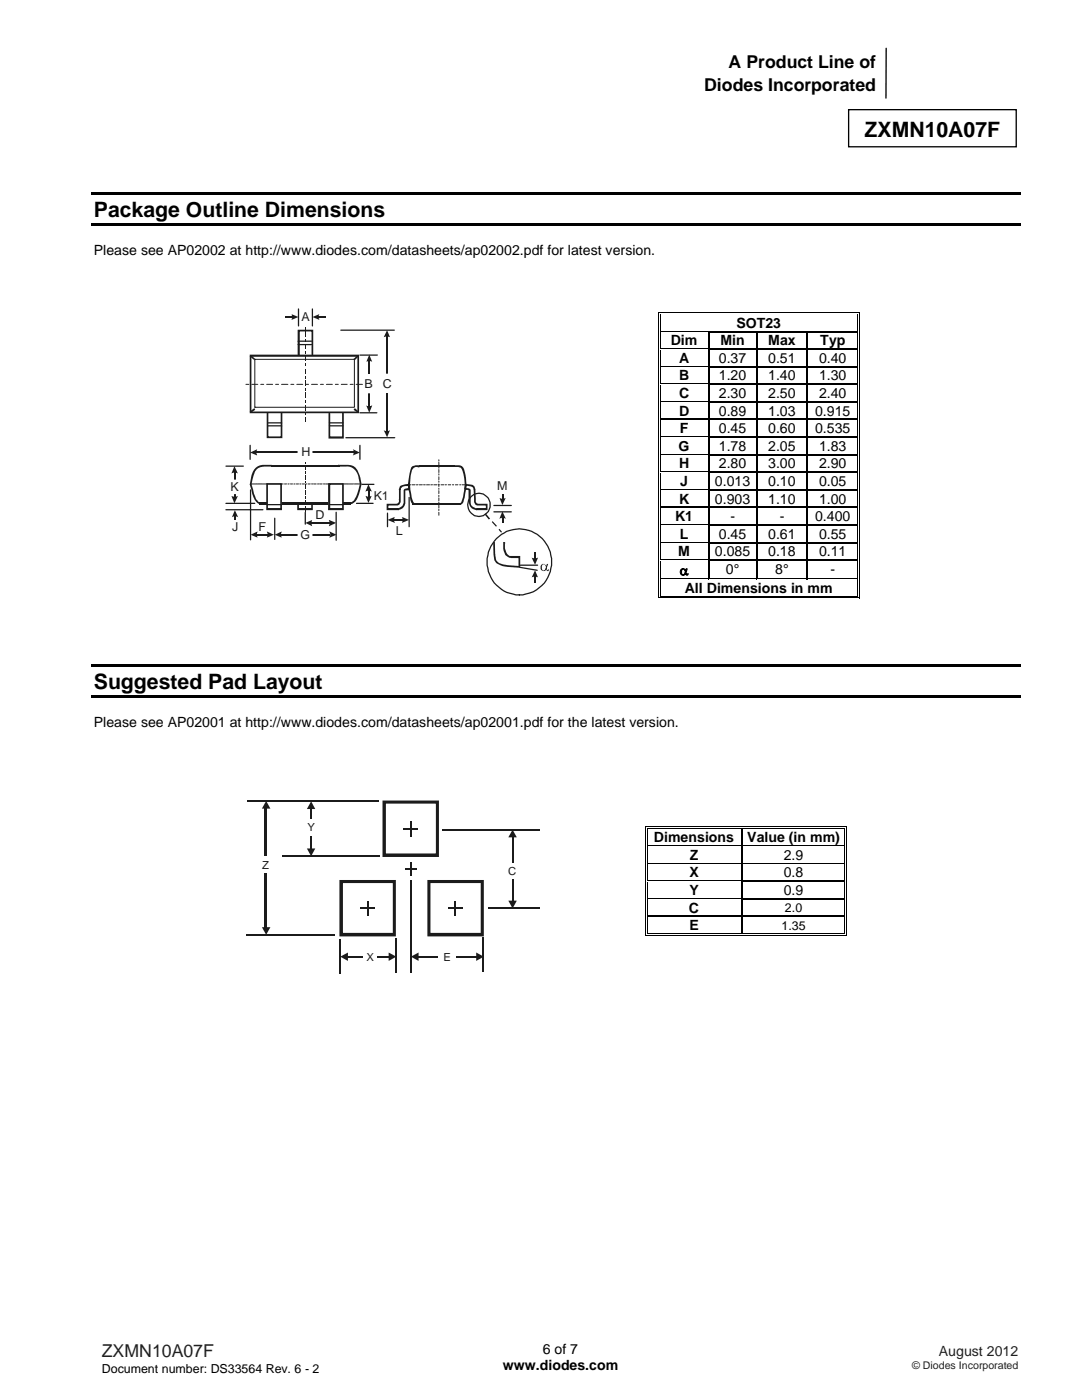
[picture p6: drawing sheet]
<svg xmlns="http://www.w3.org/2000/svg" width="216mm" height="279mm" viewBox="0 0 216 279" stroke-linecap="round" stroke-linejoin="round" font-family="sans-serif">
<path d="M169.3 21.9h33.5v7.4h-33.5z" fill="none" stroke="#000" stroke-width=".26"/>
<g fill="#fff">
<path d="M174 9.8h5.3v5.9h-5.3z"/>
<path d="M174.2 11.1h4.3v5.8h-4.3z"/>
<path d="M178.1 18.8h23.6v2h-23.6z"/>
</g>
<path d="M176.8 9.6v10" fill="none" stroke="#000" stroke-width=".26"/>
<path d="M18.2 38.4h185.5v.5h-185.5zM18.2 44.5h185.5v.5h-185.5zM18.2 132.6h185.5v.6h-185.5zM18.2 138.7h185.5v.6h-185.5z" fill="#000"/>
<g fill="#fff">
<path d="M131.8 62.8h39.2v3.2h-39.2z"/>
<path d="M131.9 62.8h39v3.2h-39z"/>
</g>
<path d="M131.3 62.3h.2v.5h-.2zM131.3 62.3h.5v.1h-.5zM131.7 62.6h.1v.2h-.1z" fill="#000"/>
<path d="M131.8 62.4h39.2M131.8 62.7h39.2" fill="none" stroke="#000" stroke-width=".2"/>
<path d="M131.8 62.8h39.2z" fill="#fff"/>
<path d="M171 62.3h.5v.1h-.5zM171 62.6h.2v.2h-.2zM171.3 62.3h.2v.5h-.2z" fill="#000"/>
<path d="M131.4 62.8v3.2M131.7 62.8v3.2M171.1 62.8v3.2M171.4 62.8v3.2" fill="none" stroke="#000" stroke-width=".2"/>
<g fill="#fff">
<path d="M131.8 66.3h9.5v3.3h-9.5z"/>
<path d="M131.9 66.3h9.2v3.3h-9.2z"/>
</g>
<path d="M131.3 66h.2v.3h-.2zM131.7 66h.1v.3h-.1z" fill="#000"/>
<path d="M131.8 66.2h9.5" fill="none" stroke="#000" stroke-width=".25"/>
<path d="M131.8 66.3h9.5z" fill="#fff"/>
<path d="M141.3 66h.3v.3h-.3zM150.8 66h.3v.3h-.3zM161 66h.2v.3h-.2zM171 66h.2v.3h-.2zM171.3 66h.2v.3h-.2z" fill="#000"/>
<path d="M141.4 66.3v3.3M141.6 66.2h9.2M151 66.3v3.3M151.1 66.2h9.9M161.1 66.3v3.3M161.2 66.2h9.8" fill="none" stroke="#000" stroke-width=".25"/>
<path d="M131.4 66.3v3.3M131.7 66.3v3.3M171.1 66.3v3.3M171.4 66.3v3.3" fill="none" stroke="#000" stroke-width=".2"/>
<g fill="#fff">
<path d="M131.8 69.8h9.5v3.3h-9.5z"/>
<path d="M131.9 69.8h9.2v3.3h-9.2z"/>
</g>
<path d="M131.3 69.6h.2v.2h-.2zM131.7 69.6h.1v.2h-.1z" fill="#000"/>
<path d="M131.8 69.7h9.5" fill="none" stroke="#000" stroke-width=".25"/>
<path d="M131.8 69.8h9.5z" fill="#fff"/>
<path d="M141.3 69.6h.3v.2h-.3zM150.8 69.6h.3v.2h-.3zM161 69.6h.2v.2h-.2zM171 69.6h.2v.2h-.2zM171.3 69.6h.2v.2h-.2z" fill="#000"/>
<path d="M141.4 69.8v3.3M141.6 69.7h9.2M151 69.8v3.3M151.1 69.7h9.9M161.1 69.8v3.3M161.2 69.7h9.8" fill="none" stroke="#000" stroke-width=".25"/>
<path d="M131.4 69.8v3.3M131.7 69.8v3.3M171.1 69.8v3.3M171.4 69.8v3.3" fill="none" stroke="#000" stroke-width=".2"/>
<g fill="#fff">
<path d="M131.8 73.3h9.5v3.3h-9.5z"/>
<path d="M131.9 73.3h9.2v3.3h-9.2z"/>
</g>
<path d="M131.3 73.1h.2v.2h-.2zM131.7 73.1h.1v.2h-.1z" fill="#000"/>
<path d="M131.8 73.2h9.5" fill="none" stroke="#000" stroke-width=".25"/>
<path d="M131.8 73.3h9.5z" fill="#fff"/>
<path d="M141.3 73.1h.3v.2h-.3zM150.8 73.1h.3v.2h-.3zM161 73.1h.2v.2h-.2zM171 73.1h.2v.2h-.2zM171.3 73.1h.2v.2h-.2z" fill="#000"/>
<path d="M141.4 73.3v3.3M141.6 73.2h9.2M151 73.3v3.3M151.1 73.2h9.9M161.1 73.3v3.3M161.2 73.2h9.8" fill="none" stroke="#000" stroke-width=".25"/>
<path d="M131.4 73.3v3.3M131.7 73.3v3.3M171.1 73.3v3.3M171.4 73.3v3.3" fill="none" stroke="#000" stroke-width=".2"/>
<g fill="#fff">
<path d="M131.8 76.8h9.5v3.3h-9.5z"/>
<path d="M131.9 76.8h9.2v3.3h-9.2z"/>
</g>
<path d="M131.3 76.6h.2v.2h-.2zM131.7 76.6h.1v.2h-.1z" fill="#000"/>
<path d="M131.8 76.7h9.5" fill="none" stroke="#000" stroke-width=".25"/>
<path d="M131.8 76.8h9.5z" fill="#fff"/>
<path d="M141.3 76.6h.3v.2h-.3zM150.8 76.6h.3v.2h-.3zM161 76.6h.2v.2h-.2zM171 76.6h.2v.2h-.2zM171.3 76.6h.2v.2h-.2z" fill="#000"/>
<path d="M141.4 76.8v3.3M141.6 76.7h9.2M151 76.8v3.3M151.1 76.7h9.9M161.1 76.8v3.3M161.2 76.7h9.8" fill="none" stroke="#000" stroke-width=".25"/>
<path d="M131.4 76.8v3.3M131.7 76.8v3.3M171.1 76.8v3.3M171.4 76.8v3.3" fill="none" stroke="#000" stroke-width=".2"/>
<g fill="#fff">
<path d="M131.8 80.3h9.5v3.3h-9.5z"/>
<path d="M131.9 80.3h9.2v3.3h-9.2z"/>
</g>
<path d="M131.3 80.1h.2v.2h-.2zM131.7 80.1h.1v.2h-.1z" fill="#000"/>
<path d="M131.8 80.2h9.5" fill="none" stroke="#000" stroke-width=".25"/>
<path d="M131.8 80.3h9.5z" fill="#fff"/>
<path d="M141.3 80.1h.3v.2h-.3zM150.8 80.1h.3v.2h-.3zM161 80.1h.2v.2h-.2zM171 80.1h.2v.2h-.2zM171.3 80.1h.2v.2h-.2z" fill="#000"/>
<path d="M141.4 80.3v3.3M141.6 80.2h9.2M151 80.3v3.3M151.1 80.2h9.9M161.1 80.3v3.3M161.2 80.2h9.8" fill="none" stroke="#000" stroke-width=".25"/>
<path d="M131.4 80.3v3.3M131.7 80.3v3.3M171.1 80.3v3.3M171.4 80.3v3.3" fill="none" stroke="#000" stroke-width=".2"/>
<g fill="#fff">
<path d="M131.8 83.9h9.5v3.2h-9.5z"/>
<path d="M131.9 83.9h9.2v3.2h-9.2z"/>
</g>
<path d="M131.3 83.6h.2v.3h-.2zM131.7 83.6h.1v.3h-.1z" fill="#000"/>
<path d="M131.8 83.7h9.5" fill="none" stroke="#000" stroke-width=".25"/>
<path d="M131.8 83.8l9.5 .1z" fill="#fff"/>
<path d="M141.3 83.6h.3v.3h-.3zM150.8 83.6h.3v.3h-.3zM161 83.6h.2v.3h-.2zM171 83.6h.2v.3h-.2zM171.3 83.6h.2v.3h-.2z" fill="#000"/>
<path d="M141.4 83.9v3.2M141.6 83.7h9.2M151 83.9v3.2M151.1 83.7h9.9M161.1 83.9v3.2M161.2 83.7h9.8" fill="none" stroke="#000" stroke-width=".25"/>
<path d="M131.4 83.9v3.2M131.7 83.9v3.2M171.1 83.9v3.2M171.4 83.9v3.2" fill="none" stroke="#000" stroke-width=".2"/>
<g fill="#fff">
<path d="M131.8 87.4h9.5v3.2h-9.5z"/>
<path d="M131.9 87.4h9.2v3.2h-9.2z"/>
</g>
<path d="M131.3 87.1h.2v.3h-.2zM131.7 87.1h.1v.3h-.1z" fill="#000"/>
<path d="M131.8 87.2h9.5" fill="none" stroke="#000" stroke-width=".25"/>
<path d="M131.8 87.4h9.5z" fill="#fff"/>
<path d="M141.3 87.1h.3v.3h-.3zM150.8 87.1h.3v.3h-.3zM161 87.1h.2v.3h-.2zM171 87.1h.2v.3h-.2zM171.3 87.1h.2v.3h-.2z" fill="#000"/>
<path d="M141.4 87.4v3.2M141.6 87.2h9.2M151 87.4v3.2M151.1 87.2h9.9M161.1 87.4v3.2M161.2 87.2h9.8" fill="none" stroke="#000" stroke-width=".25"/>
<path d="M131.4 87.4v3.2M131.7 87.4v3.2M171.1 87.4v3.2M171.4 87.4v3.2" fill="none" stroke="#000" stroke-width=".2"/>
<g fill="#fff">
<path d="M131.8 90.9h9.5v3.2h-9.5z"/>
<path d="M131.9 90.9h9.2v3.2h-9.2z"/>
</g>
<path d="M131.3 90.6h.2v.3h-.2zM131.7 90.6h.1v.3h-.1z" fill="#000"/>
<path d="M131.8 90.7h9.5" fill="none" stroke="#000" stroke-width=".25"/>
<path d="M131.8 90.9h9.5z" fill="#fff"/>
<path d="M141.3 90.6h.3v.3h-.3zM150.8 90.6h.3v.3h-.3zM161 90.6h.2v.3h-.2zM171 90.6h.2v.3h-.2zM171.3 90.6h.2v.3h-.2z" fill="#000"/>
<path d="M141.4 90.9v3.2M141.6 90.7h9.2M151 90.9v3.2M151.1 90.7h9.9M161.1 90.9v3.2M161.2 90.7h9.8" fill="none" stroke="#000" stroke-width=".25"/>
<path d="M131.4 90.9v3.2M131.7 90.9v3.2M171.1 90.9v3.2M171.4 90.9v3.2" fill="none" stroke="#000" stroke-width=".2"/>
<g fill="#fff">
<path d="M131.8 94.4h9.5v3.2h-9.5z"/>
<path d="M131.9 94.4h9.2v3.2h-9.2z"/>
</g>
<path d="M131.3 94.1h.2v.3h-.2zM131.7 94.1h.1v.3h-.1z" fill="#000"/>
<path d="M131.8 94.3h9.5" fill="none" stroke="#000" stroke-width=".25"/>
<path d="M131.8 94.4h9.5z" fill="#fff"/>
<path d="M141.3 94.1h.3v.3h-.3zM150.8 94.1h.3v.3h-.3zM161 94.1h.2v.3h-.2zM171 94.1h.2v.3h-.2zM171.3 94.1h.2v.3h-.2z" fill="#000"/>
<path d="M141.4 94.4v3.2M141.6 94.3h9.2M151 94.4v3.2M151.1 94.3h9.9M161.1 94.4v3.2M161.2 94.3h9.8" fill="none" stroke="#000" stroke-width=".25"/>
<path d="M131.4 94.4v3.2M131.7 94.4v3.2M171.1 94.4v3.2M171.4 94.4v3.2" fill="none" stroke="#000" stroke-width=".2"/>
<g fill="#fff">
<path d="M131.8 97.9h9.5v3.2h-9.5z"/>
<path d="M131.9 97.9h9.2v3.2h-9.2z"/>
</g>
<path d="M131.3 97.6h.2v.3h-.2zM131.7 97.6h.1v.3h-.1z" fill="#000"/>
<path d="M131.8 97.7h9.5" fill="none" stroke="#000" stroke-width=".25"/>
<path d="M131.8 97.9h9.5z" fill="#fff"/>
<path d="M141.3 97.6h.3v.3h-.3zM150.8 97.6h.3v.3h-.3zM161 97.6h.2v.3h-.2zM171 97.6h.2v.3h-.2zM171.3 97.6h.2v.3h-.2z" fill="#000"/>
<path d="M141.4 97.9v3.2M141.6 97.7h9.2M151 97.9v3.2M151.1 97.7h9.9M161.1 97.9v3.2M161.2 97.7h9.8" fill="none" stroke="#000" stroke-width=".25"/>
<path d="M131.4 97.9v3.2M131.7 97.9v3.2M171.1 97.9v3.2M171.4 97.9v3.2" fill="none" stroke="#000" stroke-width=".2"/>
<g fill="#fff">
<path d="M131.8 101.4h9.5v3.2h-9.5z"/>
<path d="M131.9 101.4h9.2v3.2h-9.2z"/>
</g>
<path d="M131.3 101.1h.2v.3h-.2zM131.7 101.1h.1v.3h-.1z" fill="#000"/>
<path d="M131.8 101.3h9.5" fill="none" stroke="#000" stroke-width=".25"/>
<path d="M131.8 101.4h9.5z" fill="#fff"/>
<path d="M141.3 101.1h.3v.3h-.3zM150.8 101.1h.3v.3h-.3zM161 101.1h.2v.3h-.2zM171 101.1h.2v.3h-.2zM171.3 101.1h.2v.3h-.2z" fill="#000"/>
<path d="M141.4 101.4v3.2M141.6 101.3h9.2M151 101.4v3.2M151.1 101.3h9.9M161.1 101.4v3.2M161.2 101.3h9.8" fill="none" stroke="#000" stroke-width=".25"/>
<path d="M131.4 101.4v3.2M131.7 101.4v3.2M171.1 101.4v3.2M171.4 101.4v3.2" fill="none" stroke="#000" stroke-width=".2"/>
<g fill="#fff">
<path d="M131.8 104.9h9.5v3.3h-9.5z"/>
<path d="M131.9 104.9h9.2v3.3h-9.2z"/>
</g>
<path d="M131.3 104.6h.2v.3h-.2zM131.7 104.6h.1v.3h-.1z" fill="#000"/>
<path d="M131.8 104.8h9.5" fill="none" stroke="#000" stroke-width=".25"/>
<path d="M131.8 104.9h9.5z" fill="#fff"/>
<path d="M141.3 104.6h.3v.3h-.3zM150.8 104.6h.3v.3h-.3zM161 104.6h.2v.3h-.2zM171 104.6h.2v.3h-.2zM171.3 104.6h.2v.3h-.2z" fill="#000"/>
<path d="M141.4 104.9v3.3M141.6 104.8h9.2M151 104.9v3.3M151.1 104.8h9.9M161.1 104.9v3.3M161.2 104.8h9.8" fill="none" stroke="#000" stroke-width=".25"/>
<path d="M131.4 104.9v3.3M131.7 104.9v3.3M171.1 104.9v3.3M171.4 104.9v3.3" fill="none" stroke="#000" stroke-width=".2"/>
<g fill="#fff">
<path d="M131.8 108.4h9.5v3.3h-9.5z"/>
<path d="M131.9 108.4h9.2v3.3h-9.2z"/>
</g>
<path d="M131.3 108.2h.2v.2h-.2zM131.7 108.2h.1v.2h-.1z" fill="#000"/>
<path d="M131.8 108.3h9.5" fill="none" stroke="#000" stroke-width=".25"/>
<path d="M131.8 108.4h9.5z" fill="#fff"/>
<path d="M141.3 108.2h.3v.2h-.3zM150.8 108.2h.3v.2h-.3zM161 108.2h.2v.2h-.2zM171 108.2h.2v.2h-.2zM171.3 108.2h.2v.2h-.2z" fill="#000"/>
<path d="M141.4 108.4v3.3M141.6 108.3h9.2M151 108.4v3.3M151.1 108.3h9.9M161.1 108.4v3.3M161.2 108.3h9.8" fill="none" stroke="#000" stroke-width=".25"/>
<path d="M131.4 108.4v3.3M131.7 108.4v3.3M171.1 108.4v3.3M171.4 108.4v3.3" fill="none" stroke="#000" stroke-width=".2"/>
<g fill="#fff">
<path d="M131.8 111.9h9.5v3.5h-9.5z"/>
<path d="M131.9 111.9h9.2v3.5h-9.2z"/>
</g>
<path d="M131.3 111.7h.2v.3h-.2zM131.7 111.7h.1v.3h-.1z" fill="#000"/>
<path d="M131.8 111.8h9.5" fill="none" stroke="#000" stroke-width=".25"/>
<path d="M131.8 111.9l9.5 .1z" fill="#fff"/>
<path d="M141.3 111.7h.3v.3h-.3zM150.8 111.7h.3v.3h-.3zM161 111.7h.2v.3h-.2zM171 111.7h.2v.3h-.2zM171.3 111.7h.2v.3h-.2z" fill="#000"/>
<path d="M141.4 112v3.4M141.6 111.8h9.2M151 112v3.4M151.1 111.8h9.9M161.1 112v3.4M161.2 111.8h9.8" fill="none" stroke="#000" stroke-width=".25"/>
<path d="M131.4 112v3.4M131.7 112v3.4M171.1 112v3.4M171.4 112v3.4" fill="none" stroke="#000" stroke-width=".2"/>
<g fill="#fff">
<path d="M131.8 115.7h39.2v3.2h-39.2z"/>
<path d="M131.9 115.7h39v3.2h-39z"/>
</g>
<path d="M131.3 115.4h.2v.3h-.2zM131.7 115.4h.1v.3h-.1z" fill="#000"/>
<path d="M131.8 115.5h9.5" fill="none" stroke="#000" stroke-width=".25"/>
<path d="M131.8 115.6l9.8 .1z" fill="#fff"/>
<path d="M141.3 115.5h9.5" fill="none" stroke="#000" stroke-width=".25"/>
<path d="M141.6 115.6l9.5 .1z" fill="#fff"/>
<path d="M150.8 115.5h10.2" fill="none" stroke="#000" stroke-width=".25"/>
<path d="M151.1 115.6l10.1 .1z" fill="#fff"/>
<path d="M161 115.5h10" fill="none" stroke="#000" stroke-width=".25"/>
<path d="M161.2 115.6l9.8 .1z" fill="#fff"/>
<path d="M131.3 119.3h.5v.1h-.5zM131.7 118.9h.1v.2h-.1zM171 115.4h.2v.3h-.2zM171 119.3h.5v.1h-.5zM171 118.9h.2v.2h-.2zM171.3 115.4h.2v.3h-.2zM171.3 118.9h.2v.5h-.2z" fill="#000"/>
<path d="M131.4 115.7v3.7M131.7 115.7v3.2M131.8 119.3h39.2M131.8 119h39.2M171.1 115.7v3.2M171.4 115.7v3.2" fill="none" stroke="#000" stroke-width=".2"/>
<g fill="#fff">
<path d="M129.3 165.5h18.6v3.2h-18.6z"/>
<path d="M129.7 165.5h17.6v3.2h-17.6z"/>
</g>
<path d="M128.7 165h.2v.5h-.2zM128.7 165h.5v.1h-.5zM129.1 165.3h.1v.2h-.1z" fill="#000"/>
<path d="M129.2 165h18.7M129.2 165.4h18.7" fill="none" stroke="#000" stroke-width=".2"/>
<path d="M129.2 165.5h18.7z" fill="#fff"/>
<path d="M147.9 165.5h.3zM147.9 165h.5v.1h-.5zM147.9 165.3h.5v.2h-.5zM168.4 165h.5v.1h-.5zM168.4 165.3h.2v.2h-.2zM168.8 165h.1v.5h-.1z" fill="#000"/>
<path d="M128.8 165.5v3.2M129.2 165.5v3.2M148.4 165h20M148.4 165.4h20M168.5 165.5v3.2M168.8 165.5v3.2" fill="none" stroke="#000" stroke-width=".2"/>
<path d="M148 165.5v3.2" fill="none" stroke="#000" stroke-width=".25"/>
<g fill="#fff">
<path d="M129.3 169h18.6v3.2h-18.6z"/>
<path d="M129.7 169h17.6v3.2h-17.6z"/>
<path d="M148.2 169h20.2v3.2h-20.2z"/>
<path d="M148.7 169h19.3v3.2h-19.3z"/>
</g>
<path d="M128.7 168.7h.2v.3h-.2zM129.1 168.7h.1v.3h-.1z" fill="#000"/>
<path d="M129.2 168.8h18.7" fill="none" stroke="#000" stroke-width=".25"/>
<path d="M129.2 169h18.7z" fill="#fff"/>
<path d="M147.9 168.7h.3v.3h-.3z" fill="#000"/>
<path d="M148.2 168.8h20.2" fill="none" stroke="#000" stroke-width=".25"/>
<path d="M148.2 169h20.2z" fill="#fff"/>
<path d="M168.4 168.7h.2v.3h-.2zM168.8 168.7h.1v.3h-.1z" fill="#000"/>
<path d="M128.8 169v3.2M129.2 169v3.2M168.5 169v3.2M168.8 169v3.2" fill="none" stroke="#000" stroke-width=".2"/>
<path d="M148 169v3.2" fill="none" stroke="#000" stroke-width=".25"/>
<g fill="#fff">
<path d="M129.3 172.5h18.6v3.2h-18.6z"/>
<path d="M129.7 172.5h17.6v3.2h-17.6z"/>
<path d="M148.2 172.5h20.2v3.2h-20.2z"/>
<path d="M148.7 172.5h19.3v3.2h-19.3z"/>
</g>
<path d="M128.7 172.2h.2v.3h-.2zM129.1 172.2h.1v.3h-.1z" fill="#000"/>
<path d="M129.2 172.4h18.7" fill="none" stroke="#000" stroke-width=".25"/>
<path d="M129.2 172.5h18.7z" fill="#fff"/>
<path d="M147.9 172.2h.3v.3h-.3z" fill="#000"/>
<path d="M148.2 172.4h20.2" fill="none" stroke="#000" stroke-width=".25"/>
<path d="M148.2 172.5h20.2z" fill="#fff"/>
<path d="M168.4 172.2h.2v.3h-.2zM168.8 172.2h.1v.3h-.1z" fill="#000"/>
<path d="M128.8 172.5v3.2M129.2 172.5v3.2M168.5 172.5v3.2M168.8 172.5v3.2" fill="none" stroke="#000" stroke-width=".2"/>
<path d="M148 172.5v3.2" fill="none" stroke="#000" stroke-width=".25"/>
<g fill="#fff">
<path d="M129.3 176h18.6v3.2h-18.6z"/>
<path d="M129.7 176h17.6v3.2h-17.6z"/>
</g>
<path d="M128.7 175.7h.2v.3h-.2zM129.1 175.7h.1v.3h-.1z" fill="#000"/>
<path d="M129.2 175.9h18.7" fill="none" stroke="#000" stroke-width=".25"/>
<path d="M129.2 176h18.7z" fill="#fff"/>
<path d="M147.9 175.7h.3v.3h-.3zM168.4 175.7h.2v.3h-.2zM168.8 175.7h.1v.3h-.1z" fill="#000"/>
<path d="M148 176v3.2M148.2 175.9h20.2" fill="none" stroke="#000" stroke-width=".25"/>
<path d="M128.8 176v3.2M129.2 176v3.2M168.5 176v3.2M168.8 176v3.2" fill="none" stroke="#000" stroke-width=".2"/>
<g fill="#fff">
<path d="M129.3 179.5h18.6v3.3h-18.6z"/>
<path d="M129.7 179.5h17.6v3.3h-17.6z"/>
</g>
<path d="M128.7 179.2h.2v.3h-.2zM129.1 179.2h.1v.3h-.1z" fill="#000"/>
<path d="M129.2 179.4h18.7" fill="none" stroke="#000" stroke-width=".25"/>
<path d="M129.2 179.5h18.7z" fill="#fff"/>
<path d="M147.9 179.2h.3v.3h-.3zM168.4 179.2h.2v.3h-.2zM168.8 179.2h.1v.3h-.1z" fill="#000"/>
<path d="M148 179.5v3.3M148.2 179.4h20.2" fill="none" stroke="#000" stroke-width=".25"/>
<path d="M128.8 179.5v3.3M129.2 179.5v3.3M168.5 179.5v3.3M168.8 179.5v3.3" fill="none" stroke="#000" stroke-width=".2"/>
<g fill="#fff">
<path d="M129.3 183h18.6v3.3h-18.6z"/>
<path d="M129.7 183h17.6v3.3h-17.6z"/>
</g>
<path d="M128.7 182.8h.2v.2h-.2zM129.1 182.8h.1v.2h-.1z" fill="#000"/>
<path d="M129.2 182.9h18.7" fill="none" stroke="#000" stroke-width=".25"/>
<path d="M129.2 183h18.7z" fill="#fff"/>
<path d="M128.7 186.6h.5v.2h-.5zM129.1 186.3h.1v.2h-.1zM147.9 182.8h.3v.2h-.3zM147.9 186.3h.5v.2h-.5zM168.4 182.8h.2v.2h-.2zM168.4 186.6h.5v.2h-.5zM168.4 186.3h.2v.2h-.2zM168.8 182.8h.1v.2h-.1zM168.8 186.3h.1v.5h-.1z" fill="#000"/>
<path d="M148 183v3.3M148.2 182.9h20.2" fill="none" stroke="#000" stroke-width=".25"/>
<path d="M128.8 183v3.8M129.2 183v3.3M129.2 186.7h39.2M129.2 186.4h18.7M148.4 186.4h20M168.5 183v3.3M168.8 183v3.3" fill="none" stroke="#000" stroke-width=".2"/>
<path d="M59.5 100.4h2.8v1.2h-2.8z" fill="#fff"/>
<path d="M59.5 101.4h2.8v.4h-2.8zM62.3 101.6h.1v.2h-.1zM62.1 100.4h.3v1.2h-.3zM62.3 100.2h.1v.2h-.1zM59.5 100.2h2.8v.4h-2.8zM59.3 100.2h.2v.2h-.2zM59.3 100.4h.3v1.2h-.3zM59.3 101.6h.2v.2h-.2z" fill="#1f1a17"/>
<path d="M51.8 100.4h18.3" fill="none" stroke="#1f1a17" stroke-width=".42"/>
<path d="M49.9 88.9v2.8M71.8 88.9v2.8" fill="none" stroke="#1f1a17" stroke-width=".25"/>
<path d="M49.9 90.3l1.5-.7-.2 .4v.6l.2 .3z" fill-rule="evenodd" fill="#1f1a17"/>
<path d="M51.2 90.3h19.4" fill="none" stroke="#1f1a17" stroke-width=".25"/>
<path d="M70.4 89.6l1.4 .7-1.4 .6 .1-.2v-.8z" fill-rule="evenodd" fill="#1f1a17"/>
<path d="M98.6 102.2h3.4" fill="none" stroke="#1f1a17" stroke-width=".25"/>
<g fill="#1f1a17">
<path d="M100.2 98.6h.2v1h-.2z"/>
<path d="M46.8 103h.2v.7h-.2z"/>
</g>
<g fill="#1f1a17">
<path d="M99.7 99.4l.3 .1h.6l.3-.1-.7 1.4z" fill-rule="evenodd"/>
<path d="M46.9 101.8l.6 1.5-.2-.2h-.8l-.2 .2z" fill-rule="evenodd"/>
</g>
<path d="M59.6 61.7v3.3M62.3 61.7v3.3M98.6 100.9h3.4" fill="none" stroke="#1f1a17" stroke-width=".25"/>
<g fill="#1f1a17">
<path d="M58.1 62.7l1.5 .6-1.5 .6 .2-.4z" fill-rule="evenodd"/>
<path d="M62.3 63.3l1.5-.6-.2 .2v.7l.2 .3z" fill-rule="evenodd"/>
</g>
<g fill="#1f1a17">
<path d="M56.9 63.1h1.4v.3h-1.4z"/>
<path d="M63.5 63.1h1.5v.3h-1.5z"/>
</g>
<path d="M68 65.9h10.7M71.8 70.9h3.5M45.1 93h3.5M69 87.4h9.8M71.8 82.4h3.4M45.1 100.5h5.7M45.1 101.7h7.4" fill="none" stroke="#1f1a17" stroke-width=".25"/>
<path d="M73.7 70.8l.6 1.4-.4-.1-.8 .1z" fill-rule="evenodd" fill="#1f1a17"/>
<path d="M73.6 72.1v9" fill="none" stroke="#1f1a17" stroke-width=".25"/>
<g fill="#1f1a17">
<path d="M73.1 80.9h.1a.97 .97 0 0 0 1.1 0l-.6 1.5z" fill-rule="evenodd"/>
<path d="M46.8 93l.7 1.5-.5-.2-.8 .2z" fill-rule="evenodd"/>
</g>
<path d="M46.8 94.3v4.9" fill="none" stroke="#1f1a17" stroke-width=".25"/>
<g fill="#1f1a17">
<path d="M46.2 99h1.3l-.7 1.5z" fill-rule="evenodd"/>
<path d="M77.2 65.9l.6 1.4-.3-.1h-.6l-.3 .1z" fill-rule="evenodd"/>
</g>
<path d="M77.2 67.2v18.9" fill="none" stroke="#1f1a17" stroke-width=".25"/>
<g fill="#1f1a17">
<path d="M76.6 85.8l.2 .2h.8l.2-.2-.6 1.5z" fill-rule="evenodd"/>
<path d="M77.3 103.8l1.5-.6v1.2z" fill-rule="evenodd"/>
<path d="M80.2 103.2l1.4 .6-1.4 .6a1.05 1.05 0 0 0 0-1.2z" fill-rule="evenodd"/>
<path d="M60.9 104.4l1.4-.6-.1 .3v.6l.1 .3z" fill-rule="evenodd"/>
</g>
<path d="M78.6 103.6h1.8v.2h-1.8z" fill="#1f1a17"/>
<path d="M62.1 104.4h3.7" fill="none" stroke="#1f1a17" stroke-width=".25"/>
<g fill="#1f1a17">
<path d="M65.6 103.8l1.5 .6-1.5 .6z" fill-rule="evenodd"/>
<path d="M50 106.7l1.4-.7-.1 .4v.6l.1 .3z" fill-rule="evenodd"/>
</g>
<path d="M51.2 106.7h2.2" fill="none" stroke="#1f1a17" stroke-width=".25"/>
<path d="M53.2 106l1.5 .7-1.5 .6 .2-.3v-.6z" fill-rule="evenodd" fill="#1f1a17"/>
<path d="M81.6 99.3v5.8M77.3 102.4v2.7" fill="none" stroke="#1f1a17" stroke-width=".25"/>
<path d="M71.8 74.8h3.4v3.6h-3.4z" fill="#fff"/>
<path d="M71.8 74.8h3.4v3.6h-3.4z" fill="none" stroke="#fff" stroke-width=".2"/>
<path d="M45.1 95.8h3.5v2.7h-3.5z" fill="#fff"/>
<path d="M45.1 95.8h3.5v2.7h-3.5z" fill="none" stroke="#fff" stroke-width=".2"/>
<path d="M75.5 74.7h3.4v3.6h-3.4z" fill="#fff"/>
<path d="M75.5 74.7h3.4v3.6h-3.4z" fill="none" stroke="#fff" stroke-width=".2"/>
<path d="M59.5 88.9h2.8v2.8h-2.8z" fill="#fff"/>
<path d="M59.5 88.9h2.8v2.8h-2.8z" fill="none" stroke="#fff" stroke-width=".2"/>
<path d="M53.3 96.6h2.8v5h-2.8z" fill="#fff"/>
<path d="M53.3 101.4h2.8v.4h-2.8zM56.1 101.6h.2v.2h-.2zM55.9 96.6h.4v5h-.4zM56.1 96.4h.2v.2h-.2zM53.3 96.4h2.8v.4h-2.8zM53.1 96.4h.2v.2h-.2zM53.1 96.6h.4v5h-.4zM53.1 101.6h.2v.2h-.2z" fill="#1f1a17"/>
<path d="M65.6 96.6h2.8v5h-2.8z" fill="#fff"/>
<path d="M65.6 101.4h2.8v.4h-2.8zM68.4 101.6h.2v.2h-.2zM68.3 96.6h.3v5h-.3zM68.4 96.4h.2v.2h-.2zM65.6 96.4h2.8v.4h-2.8zM65.5 96.4h.1v.2h-.1zM65.5 96.6h.4v5h-.4zM65.5 101.6h.1v.2h-.1z" fill="#1f1a17"/>
<path d="M79.9 97.2l.5-.3 1.2-.1v.8l-.8 .1-.1 .2v1.1a2.47 2.47 0 0 1-.7 2.4l-.6 .2h-2.1v-.9l2.2-.1 .3-.7v-2.3z" fill-rule="evenodd" fill="#fff"/>
<path d="M79.8 97.1l.4-.3 1.2-.2 .1 .4a1.19 1.19 0 0 0-1.6 .7l-.3-.1zM81.4 96.6h.2v.3l-.1 .1zM81.6 96.6l.2 .2h-.2zM81.4 96.8h.4v.8l-.3 .1zM81.6 97.6h.2l-.2 .3zM81.6 97.4v.5zM81.6 97.4v.2zM81.4 97.4h.2v.5h-.2zM81 97.5l.4-.1v.5h-.3zM81 97.7l.1 .2zM80.7 97.6l.3-.1 .1 .4h-.6zM80.7 97.9h.2zM80.5 97.9h.4v2.1h-.4zM80.5 100h.4l-.2 1-.3-.2zM79.4 101.5l1-.7 .3 .2a1.6 1.6 0 0 1-1.3 .8zM79.4 101.6v.2zM77.3 101.4h2.1v.4h-2.1zM77.2 101.6h.1v.2h-.1zM77.2 100.7h.3v.9h-.3zM77.2 100.5h.1v.2h-.1zM77.3 100.5h1.8v.4h-1.8zM79.6 99.9h.3l-.2 .8-.6 .2v-.4a.57 .57 0 0 0 .5-.6zM79.6 99.7h.3v.2h-.3zM79.6 99.7h.2zM79.6 99.4h.3v.3h-.3zM79.6 97.6h.3v1.8h-.3zM79.6 97.6h.2z" fill="#1f1a17"/>
<path d="M50 97.8v9.9M53.4 100.7h2.7M60.9 102.2v2.4M65.6 100.7h2.7" fill="none" stroke="#1f1a17" stroke-width=".25"/>
<path d="M93 96.8a1.66 1.66 0 0 1 1.6 .5l.2 3.2 .6 .2h1.7v.9h-2.1l-.4-.1a1.25 1.25 0 0 1-.9-1.5v-2.1l-.3-.3-.6-.1z" fill-rule="evenodd" fill="#fff"/>
<g fill="#1f1a17">
<path d="M100.2 103.3h.2v1.1h-.2z"/>
<path d="M93 96.6l.7 .1a1.04 1.04 0 0 1 1.1 .9l-.3 .1-.1-.3a1.56 1.56 0 0 0-1.4-.5zM93 96.6v.3zM92.8 96.6h.2v.2h-.2zM92.8 96.8h.4l-.2 .8-.4-.1zM92.6 97.5h.2v.2h-.2zM92.9 97.3l-.1 .4zM92.9 97.3l.3 .1-.1 .4-.3-.1zM93.2 97.4a.63 .63 0 0 1 .7 .5l-.8-.1zM93.7 97.9h.2zM93.5 97.9h.4v2.1h-.4zM93.5 100h.4l.1 .8-.3 .2zM93.7 101l.3-.2 1 .7v.3a1.6 1.6 0 0 1-1.3-.8zM95 101.6v.2zM95 101.4h2.1v.4h-2.1zM97.1 101.6h.2v.2h-.2zM96.9 100.7h.4v.9h-.4zM97.1 100.5h.2v.2h-.2zM95.4 100.5h1.7v.4h-1.7zM94.6 99.9h.3a.58 .58 0 0 0 .5 .6v.4l-.6-.2zM94.6 99.7h.3v.2h-.3zM94.8 99.7h.1zM94.6 99.4h.3v.3h-.3zM94.8 99.4h.1zM94.5 97.6h.3l.1 1.8h-.3zM94.7 97.6h.1z"/>
<path d="M59.6 70.9h2.7v.3h-2.7zM62.3 71h.2v.2h-.2zM62.2 66h.3v5h-.3zM62.3 65.8h.2v.2h-.2zM59.6 65.8h2.7v.3h-2.7zM59.4 65.8h.2v.2h-.2zM59.4 66h.4v5h-.4zM59.4 71h.2v.2h-.2z"/>
<path d="M53.4 87.1h2.8v.3h-2.8zM56.2 87.3h.1v.1h-.1zM56 82.2h.3v5.1h-.3zM56.2 82h.1v.2h-.1zM53.4 82h2.8v.4h-2.8zM53.2 82h.2v.2h-.2zM53.2 82.2h.4v5.1h-.4zM53.2 87.3h.2v.1h-.2z"/>
<path d="M65.7 87.1h2.7v.4h-2.7zM68.4 87.4h.2v.1h-.2zM68.3 82.2h.3v5.2h-.3zM68.4 82h.2v.2h-.2zM65.7 82h2.7v.4h-2.7zM65.6 82h.1v.2h-.1zM65.6 82.2h.3v5.2h-.3zM65.6 87.4h.1v.1h-.1z"/>
</g>
<path d="M100.2 102.1l.7 1.4-.4-.2-.8 .2z" fill-rule="evenodd" fill="#1f1a17"/>
<path d="M54.1 92.9h13.7" fill="none" stroke="#1f1a17" stroke-width=".34"/>
<g fill="#1f1a17">
<path d="M50.8 99.8l.3-.2 .4 .5 .4 .1v.4a1.57 1.57 0 0 1-1.1-.8zM49.8 96.7l.4-.1 .9 3-.3 .2-.5-1.2z"/>
<path d="M70 100.2h.2l.6-.7 .3 .3-.8 .7-.3 .1zM71.8 96.5l.4 .1-.6 2-.5 1.2-.3-.3 .5-1.1z"/>
<path d="M53.4 92.8h.8v.3h-.8zM51.1 93.3a2.93 2.93 0 0 1 2.3-.5v.3a2.24 2.24 0 0 0-2.8 1.8l-.4 1.9h-.4a5.6 5.6 0 0 1 1.3-3.5z"/>
<path d="M67.5 92.8v.3zM67.5 92.8h1v.3h-1zM68.5 92.8a2.81 2.81 0 0 1 2.7 .8 7.7 7.7 0 0 1 1 3.1h-.4a4.8 4.8 0 0 0-1.2-3.1 2.53 2.53 0 0 0-2.1-.5z"/>
</g>
<path d="M83.8 93h7" fill="none" stroke="#1f1a17" stroke-width=".34"/>
<g fill="#1f1a17">
<path d="M81.9 99.9l.4-.1 .4 .6-.1 .3-.4-.2zM81.4 96.8l.4-.1 .5 3.1-.4 .1z"/>
<path d="M92.2 99.7l.4 .1a1.03 1.03 0 0 1-.6 .9l-.1-.3zM92.7 96.7h.4l-.5 3.1-.4-.1z"/>
<path d="M83.2 92.9h.6v.3h-.6zM82.3 93l.9-.1v.3a1.22 1.22 0 0 0-1.2 1.4l-.2 2.2h-.4l.2-1.3a4.2 4.2 0 0 1 .7-2.5z"/>
<path d="M90.7 92.9h.5v.3h-.6zM91.2 92.9a1.35 1.35 0 0 1 1.6 1.5l.3 2.3h-.4a6.7 6.7 0 0 0-.7-3.3l-.8-.2z"/>
</g>
<path d="M82.3 100.5h9.7" fill="none" stroke="#1f1a17" stroke-width=".34"/>
<path d="M103.7 113.2l3.5 .6M103.8 112.8h3.5" fill="none" stroke="#1f1a17" stroke-width=".25"/>
<path d="M108.2 112.5h.4l.4 .5 .1-.5h.3l-.3 1.1 .3 .2 .2-.2v.1l-.4 .3-.1-.2v-.2l-.1 .1a.61 .61 0 0 1-.7 .3 .61 .61 0 0 1-.4-.5v-.5zM108.3 112.6l-.2 .9a.34 .34 0 0 0 .3 .3 .34 .34 0 0 0 .4-.2l.2-.5a.57 .57 0 0 0-.7-.5z" fill-rule="evenodd" fill="#1f1a17"/>
<path d="M98.6 107.1h1.5a1.13 1.13 0 0 1 .5 1.1 2.64 2.64 0 0 0 1 2.9h2v2l-2.3-.1a2.3 2.3 0 0 1-2.7-2.4z" fill-rule="evenodd" fill="#fff"/>
<path d="M99.6 107h.5a.76 .76 0 0 1 .6 .8l.1 .4h-.4l-.2-.8-.6-.1zM98.6 107h1v.3h-1zM98.4 107h.2v.1h-.2zM98.4 107.1h.3l.1 3.5h-.3zM98.6 110.6h.2zM98.5 110.6h.3l.2 1-.4 .2zM98.6 111.8l.4-.2a1.63 1.63 0 0 0 1.3 1l1 .2v.3l-1.1-.1a2.15 2.15 0 0 1-1.6-1.2zM101.3 113v.1zM101.3 112.8l2.3 .2v.3l-2.3-.2zM103.6 113.1h.2v.2h-.2zM103.5 111.1h.3v2h-.3zM103.6 111h.2v.1h-.2zM102.1 111h1.5v.4h-1.5zM100.7 110.4l.3-.2a1.03 1.03 0 0 0 1.1 .8v.4a1.61 1.61 0 0 1-1.4-1zM100.4 108.5h.4v.9l.2 .8-.3 .2-.3-.9zM100.6 108.5h.2zM100.4 108.2h.4v.3h-.4zM100.6 108.2h.2z" fill="#1f1a17"/>
<path d="M98 106.5h3v1.6h-3z" fill="#fff"/>
<g fill="#1f1a17">
<path d="M106.1 111.3l.4 .2 .9-.2-.6 1.4z" fill-rule="evenodd"/>
<path d="M106.8 113.8l.6 1.5-.4-.2h-.6l-.3 .2z" fill-rule="evenodd"/>
</g>
<g fill="#1f1a17">
<path d="M106.6 110.2h.2v1.3h-.2z"/>
<path d="M106.6 115.1h.2v1.3h-.2z"/>
</g>
<g fill="#131516">
<path d="M96.7 102.7l.2-.2 .9 1-.3 .2z"/>
<path d="M98.1 104.2l.2-.2 .8 .9-.1 .2z"/>
<path d="M99.5 105.7l.2-.2 .5 .6-.2 .2z"/>
</g>
<g fill="none" stroke="#1f1a17" stroke-width=".25">
<path d="M99.1 107.5a6.4 6.4 0 0 1 7.6-1.1 6.4 6.4 0 0 1 3.2 7.1 6.4 6.4 0 0 1-6.7 5.3 6.4 6.4 0 0 1-6-6 6.6 6.6 0 0 1 1.9-5.3z"/>
<circle cx="95.6" cy="100.8" r="2.3"/>
</g>
<g fill="none" stroke="#24211d" stroke-width=".2">
<path d="M56.3 96.6h.2M56.8 96.6h.4M57.4 96.6h.3M58 96.6h.4M58.6 96.6h.3M59.1 96.6h.5M59.8 96.6h.3M60.3 96.6h.4M61 96.6h.2M61.5 96.6h.4M62.2 96.6h.2M62.6 96.6h.5"/>
<path d="M63.4 96.6h.2M63.8 96.6h.5M64.5 96.6h.3M65 96.6h.5M68.3 96.6h.1M68.6 96.6h.2M68.9 96.6h.1M69 96.6h.2M69.3 96.6h.1M69.4 96.6h.3M69.8 96.6h.1M70 96.6h.1"/>
<path d="M70.2 96.6h.1M70.4 96.6h.1M70.7 96.6h.1M70.9 96.6h.2M71.1 96.6h.1M71.3 96.6h.2M71.6 96.6h.1M71.8 96.6h.2M81.7 96.8h.3M82.2 96.8h.6M83.1 96.8h.3M83.7 96.8h.6"/>
<path d="M84.5 96.8h.4M85.1 96.8h.6M86 96.8h.3M86.6 96.8h.5M87.4 96.8h.3M88 96.8h.6M88.8 96.8h.3M89.4 96.8h.5M90.3 96.8h.2M90.9 96.8h.5M91.7 96.8h.3M92.2 96.8h.6"/>
</g>
<path d="M54.8 106.7l1.5-.7-.2 .4v.6l.2 .3z" fill-rule="evenodd" fill="#1f1a17"/>
<path d="M56 106.7h9.9" fill="none" stroke="#1f1a17" stroke-width=".25"/>
<path d="M65.7 106l1.5 .7-1.5 .6 .2-.4z" fill-rule="evenodd" fill="#1f1a17"/>
<path d="M54.8 103.4v4.3M67.1 102.2v5.6" fill="none" stroke="#1f1a17" stroke-width=".25"/>
<path d="M59.5 105.4h2.8v2.8h-2.8z" fill="#fff"/>
<path d="M59.5 105.4h2.8v2.8h-2.8z" fill="none" stroke="#fff" stroke-width=".2"/>
<g fill="#1f1a17">
<path d="M60.8 92.4h.2v.2h-.2z"/>
<path d="M60.8 92.8h.2v.5h-.2z"/>
<path d="M60.8 93.5h.2v.3h-.2z"/>
<path d="M60.8 94h.2v.6h-.2z"/>
<path d="M60.8 94.8h.2v.3h-.2z"/>
<path d="M60.8 95.3h.2v.5h-.2z"/>
<path d="M60.8 96.1h.2v.2h-.2z"/>
<path d="M60.8 96.6h.2v.5h-.2z"/>
<path d="M60.8 97.3h.2v.3h-.2z"/>
<path d="M60.8 97.9h.2v.4h-.2z"/>
<path d="M60.8 98.5h.2v.3h-.2z"/>
<path d="M60.8 99h.2v.5h-.2z"/>
<path d="M60.8 99.8h.2v.2h-.2z"/>
<path d="M60.8 100.3h.2v.5h-.2z"/>
<path d="M60.8 101h.2v.3h-.2z"/>
<path d="M60.8 101.6h.2v.5h-.2z"/>
</g>
<g fill="none" stroke="#24211d" stroke-width=".2">
<path d="M50 96.6h.1M50.2 96.6h.1M50.4 96.6h.1M50.6 96.6h.2M50.8 96.6h.1M51 96.6h.2M51.3 96.6h.1M51.4 96.6h.2M51.7 96.6h.1M51.9 96.6h.1M52.1 96.6h.1M52.3 96.6h.2"/>
<path d="M52.6 96.6h.1M52.8 96.6h.2M53 96.6h.1M53.2 96.6h.2M87.6 91.8v.2M87.6 92.3v.6M87.6 93.1v.4M87.6 93.7v.6M87.6 94.6v.2M87.6 95.1v.6M87.6 96v.2M87.6 96.6v.5"/>
<path d="M87.6 97.4v.3M87.6 97.9v.6M87.6 98.8v.3M87.6 99.4v.5M87.6 100.2v.3M87.6 100.8v.6M87.6 101.6v.3M87.6 102.2v.6"/>
</g>
<path d="M50 71h21.5v11.3h-21.5z" fill="#fff"/>
<path d="M49.8 71h.4v11.3h-.4zM49.8 70.8h.2v.2h-.2zM50 70.8h21.5v.4h-21.5zM71.5 70.8h.1v.2h-.1zM71.3 71h.3v11.3h-.3zM71.5 82.3h.1v.2h-.1zM50 82.1h21.5v.4h-21.5zM49.8 82.3h.2v.2h-.2z" fill="#1f1a17"/>
<path d="M50.8 71.7h19.9v9.6h-19.9z" fill="#fff"/>
<path d="M50.8 71.7h19.9v9.6h-19.9zM50.8 81.3h.1" fill="none" stroke="#1f1a17" stroke-width=".2"/>
<g fill="#1f1a17">
<path d="M70.5 71.6l.9-.7 .2 .2-.8 .8z"/>
<path d="M70.8 81.4l.8 .7-.2 .3-.9-.6z"/>
<path d="M49.8 82.1l1-.7 .1 .4-.8 .6z"/>
<path d="M50.1 70.9l.8 .7-.1 .3-1-.8z"/>
</g>
<g fill="none" stroke="#24211d" stroke-width=".2">
<path d="M49.1 76.7h.6M50.2 76.7h1.2M52 76.7h.6M53.2 76.7h1.2M55 76.7h.6M56.2 76.7h1.2M58 76.7h.6M59.2 76.7h1.2M61 76.7h.6M62.2 76.7h1.2M63.9 76.7h.6M65.1 76.7h1.2"/>
<path d="M66.9 76.7h.6M68.1 76.7h1.2M69.9 76.7h.6M71.1 76.7h1.2"/>
</g>
<g fill="#1f1a17">
<path d="M60.8 65.3h.2v.5h-.2z"/>
<path d="M60.8 66.2h.2v1h-.2z"/>
<path d="M60.8 67.8h.2v.4h-.2z"/>
<path d="M60.8 68.7h.2v1h-.2z"/>
<path d="M60.8 70.1h.2v.5h-.2z"/>
<path d="M60.8 71.1h.2v1h-.2z"/>
<path d="M60.8 72.6h.2v.5h-.2z"/>
<path d="M60.8 73.6h.2v.9h-.2z"/>
<path d="M60.8 75h.2v.5h-.2z"/>
<path d="M60.8 75.9h.2v1.1h-.2z"/>
<path d="M60.8 77.5h.2v.4h-.2z"/>
<path d="M60.8 78.4h.2v1h-.2z"/>
<path d="M60.8 79.8h.2v.5h-.2z"/>
<path d="M60.8 80.9h.2v1h-.2z"/>
<path d="M60.8 82.3h.2v.5h-.2z"/>
<path d="M60.8 83.3h.2v.9h-.2z"/>
</g>
<path d="M59.5 68.8h2.7M59.5 68.1h2.7M53.6 85h2.6M53.6 84.4h2.6M65.7 85h2.7M65.7 84.4h2.7M72.2 96.7h2.4M71.1 100.5h3.3" fill="none" stroke="#1f1a17" stroke-width=".25"/>
<g fill="#1f1a17">
<path d="M73.5 96.7l.7 1.4-.4-.2-.9 .2z" fill-rule="evenodd"/>
<path d="M72.9 98.9l.4 .2h.6l.3-.2-.7 1.5z" fill-rule="evenodd"/>
</g>
<path d="M73.4 97.9h.3v1.3h-.3z" fill="#1f1a17"/>
<path d="M88.2 165.7h19.4M97.3 181.1h10.4" fill="none" stroke="#1f1a17" stroke-width=".32"/>
<path d="M102.3 165.6l.8 1.5h-1.7l.9-1.5 .8 1.5z" fill-rule="evenodd" fill="#1f1a17"/>
<path d="M102.3 167v12.8" fill="none" stroke="#1f1a17" stroke-width=".32"/>
<path d="M101.4 179.7h1.7l-.8 1.6 .8-1.6-.8 1.6z" fill-rule="evenodd" fill="#1f1a17"/>
<path d="M82 172.1v2.7M82 175.8v18.4M78.9 187.3v6.9M96.5 187v6.9" fill="none" stroke="#1f1a17" stroke-width=".32"/>
<path d="M80.8 173.4h2.3M67.8 187.5v6.8" fill="none" stroke="#1f1a17" stroke-width=".3"/>
<path d="M67.9 190.9l1.5-.8v1.7l-1.5-.9 1.5-.8z" fill-rule="evenodd" fill="#1f1a17"/>
<path d="M69.3 191h8.3" fill="none" stroke="#1f1a17" stroke-width=".38"/>
<g fill="#1f1a17">
<path d="M77.6 190.1l1.5 .8-1.5 .9v-1.7l1.5 .8z" fill-rule="evenodd"/>
<path d="M82 190.9l1.5-.8v1.7l-1.5-.9 1.5-.8z" fill-rule="evenodd"/>
</g>
<path d="M83.4 190.9h11.8" fill="none" stroke="#1f1a17" stroke-width=".32"/>
<path d="M95 190.1l1.5 .8-1.5 .9v-1.7l1.5 .8z" fill-rule="evenodd" fill="#1f1a17"/>
<path d="M49.2 159.9h26.3" fill="none" stroke="#1f1a17" stroke-width=".38"/>
<path d="M56.3 170.9h19.5" fill="none" stroke="#1f1a17" stroke-width=".32"/>
<path d="M49.1 186.6h17.6" fill="none" stroke="#1f1a17" stroke-width=".3"/>
<path d="M53.1 159.9l.9 1.5h-1.7l.8-1.5 .9 1.5z" fill-rule="evenodd" fill="#1f1a17"/>
<path d="M53.1 161.2v23.9" fill="none" stroke="#1f1a17" stroke-width=".4"/>
<g fill="#1f1a17">
<path d="M52.3 185h1.7l-.9 1.6 .9-1.6-.9 1.6z" fill-rule="evenodd"/>
<path d="M62.1 159.9l.8 1.6h-1.7l.9-1.6 .8 1.6z" fill-rule="evenodd"/>
</g>
<path d="M62.1 161.4v8.1" fill="none" stroke="#1f1a17" stroke-width=".38"/>
<path d="M61.2 169.3h1.7l-.8 1.6 .8-1.6-.8 1.6z" fill-rule="evenodd" fill="#1f1a17"/>
<g fill="#fff">
<path d="M72.4 189.8h2.8v2.5h-2.8z"/>
<path d="M87.5 189.5h3.5v2.8h-3.5z"/>
<path d="M100.1 172.3h4.4v3h-4.4z"/>
<path d="M60.9 163.4h2.7v3.3h-2.7z"/>
<path d="M51.7 170.8h3v3.3h-3z"/>
</g>
<path d="M80.5 165.4h2.9" fill="none" stroke="#1f1a17" stroke-width=".3"/>
<path d="M76.6 159.8h10.7v.6h-10.7zM87.3 159.8h.3v.3h-.3zM87 160.1h.6v10.6h-.6zM87.3 170.7h.3v.3h-.3zM76.6 170.3h10.7v.7h-10.7zM76.3 170.7h.3v.3h-.3zM76.3 160.1h.7v10.6h-.7zM76.3 159.8h.3v.3h-.3z" fill="#1f1a17"/>
<path d="M81.9 163.9v3M71.9 181.2h2.9" fill="none" stroke="#1f1a17" stroke-width=".3"/>
<path d="M68.1 175.6h10.6v.6h-10.6zM78.7 175.6h.3v.3h-.3zM78.4 175.9h.6v10.7h-.6zM78.7 186.6h.3v.3h-.3zM68.1 186.2h10.6v.7h-10.6zM67.7 186.6h.4v.3h-.4zM67.7 175.9h.7v10.7h-.7zM67.7 175.6h.4v.3h-.4z" fill="#1f1a17"/>
<path d="M73.4 179.7v3" fill="none" stroke="#1f1a17" stroke-width=".38"/>
<path d="M89.4 181.2h2.9" fill="none" stroke="#1f1a17" stroke-width=".3"/>
<path d="M85.6 175.6h10.6v.6h-10.6zM96.2 175.6h.3v.3h-.3zM95.9 175.9h.6v10.7h-.6zM96.2 186.6h.3v.3h-.3zM85.6 186.2h10.6v.7h-10.6zM85.3 186.6h.3v.3h-.3zM85.3 175.9h.6v10.7h-.6zM85.3 175.6h.3v.3h-.3z" fill="#1f1a17"/>
<path d="M90.9 179.7v3" fill="none" stroke="#1f1a17" stroke-width=".3"/>
<g font-size="4.2">
<text x="172.5" y="27.2">ZXMN10A07F</text>
<text x="18.7" y="43.2">Package Outline Dimensions</text>
<text x="18.7" y="137.5">Suggested Pad Layout</text>
</g>
<g font-size="3.5">
<text x="145.4" y="13.6">A Product Line of</text>
<text x="140.5" y="18.1">Diodes Incorporated</text>
</g>
<text font-size="3.5" fill="#231f20" x="20.3" y="270.9">ZXMN10A07F</text>
<g font-size="2.8">
<text x="18.7" y="50.9">Please see AP02002 at http://www.diodes.com/datasheets/ap02002.pdf for latest version.</text>
<text x="146.9" y="65.4">SOT23</text>
<text x="133.8" y="68.9">Dim</text>
<text x="143.8" y="68.9">Min</text>
<text x="153.3" y="68.9">Max</text>
<text x="163.7" y="68.9">Typ</text>
<text x="135.5" y="72.4">A</text>
<text x="135.5" y="75.9">B</text>
<text x="143.4" y="72.4">0.37</text>
<text x="143.4" y="75.9">1.20</text>
<text x="153.3" y="72.4">0.51</text>
<text x="153.3" y="75.9">1.40</text>
<text x="163.4" y="72.4">0.40</text>
<text x="163.4" y="75.9">1.30</text>
<text x="135.5" y="79.4">C</text>
<text x="135.5" y="83">D</text>
<text x="143.4" y="79.4">2.30</text>
<text x="143.4" y="83">0.89</text>
<text x="153.3" y="79.4">2.50</text>
<text x="153.3" y="83">1.03</text>
<text x="162.6" y="83">0.915</text>
<text x="163.4" y="79.4">2.40</text>
<text x="135.4" y="90">G</text>
<text x="135.6" y="86.5">F</text>
<text x="143.4" y="86.5">0.45</text>
<text x="143.4" y="90">1.78</text>
<text x="153.3" y="86.5">0.60</text>
<text x="153.3" y="90">2.05</text>
<text x="162.6" y="86.5">0.535</text>
<text x="163.4" y="90">1.83</text>
<text x="135.5" y="93.5">H</text>
<text x="143.4" y="93.5">2.80</text>
<text x="153.3" y="93.5">3.00</text>
<text x="163.4" y="93.5">2.90</text>
<text x="135.5" y="100.5">K</text>
<text x="135.7" y="97">J</text>
<text x="142.7" y="97">0.013</text>
<text x="142.7" y="100.5">0.903</text>
<text x="153.3" y="97">0.10</text>
<text x="153.3" y="100.5">1.10</text>
<text x="163.4" y="97">0.05</text>
<text x="163.4" y="100.5">1.00</text>
<text x="134.7" y="104">K1</text>
<text x="135.6" y="107.5">L</text>
<text x="143.4" y="107.5">0.45</text>
<text x="145.7" y="104">-</text>
<text x="153.3" y="107.5">0.61</text>
<text x="155.6" y="104">-</text>
<text x="162.7" y="104">0.400</text>
<text x="163.4" y="107.5">0.55</text>
<text x="135.3" y="111">M</text>
<text x="142.7" y="111">0.085</text>
<text x="153.3" y="111">0.18</text>
<text x="163.4" y="111">0.11</text>
<text x="135.6" y="114.8">α</text>
<text x="136.7" y="118.3">All Dimensions in mm</text>
<text x="144.8" y="114.6">0°</text>
<text x="154.7" y="114.6">8°</text>
<text x="165.7" y="114.6">-</text>
<text x="18.7" y="145.1">Please see AP02001 at http://www.diodes.com/datasheets/ap02001.pdf for the latest version.</text>
<text x="130.5" y="168.1">Dimensions</text>
<text x="137.6" y="171.6">Z</text>
<text x="149.1" y="168.1">Value (in mm)</text>
<text x="156.4" y="171.6">2.9</text>
<text x="137.6" y="175.1">X</text>
<text x="137.6" y="178.6">Y</text>
<text x="156.4" y="178.6">0.9</text>
<text x="156.4" y="175.1">0.8</text>
<text x="137.5" y="182.1">C</text>
<text x="137.6" y="185.6">E</text>
<text x="100.3" y="273.5">www.diodes.com</text>
<text x="108.3" y="270.2">6 of 7</text>
</g>
<text font-size="2.8" fill="#231f20" x="187.3" y="270.6">August 2012</text>
<g font-size="2.5" fill="#1f1a17">
<text x="60.2" y="64">A</text>
<text x="72.7" y="77.5">B</text>
<text x="76.4" y="77.4">C</text>
<text x="60.2" y="91.1">H</text>
<text x="46" y="98.1">K</text>
<text x="74.6" y="99.7">K1</text>
<text x="99.2" y="97.8">M</text>
<text x="46.4" y="106">J</text>
<text x="51.6" y="106">F</text>
<text x="60" y="107.6">G</text>
<text x="62.9" y="103.7">D</text>
<text x="79" y="106.7">L</text>
</g>
<g font-size="2.5">
<text x="155.9" y="185.5">1.35</text>
<text x="156.6" y="182">2.0</text>
<text x="20.3" y="274">Document number: DS33564 Rev. 6 - 2</text>
</g>
<g font-size="2.2" fill="#1f1a17">
<text x="61.4" y="165.8">Y</text>
<text x="52.3" y="173.4">Z</text>
<text x="101.4" y="174.6">C</text>
<text x="73.1" y="191.8">X</text>
<text x="88.5" y="191.7">E</text>
</g>
<text font-size="2.1" fill="#231f20" x="182" y="273.2">© Diodes Incorporated</text>
</svg>
